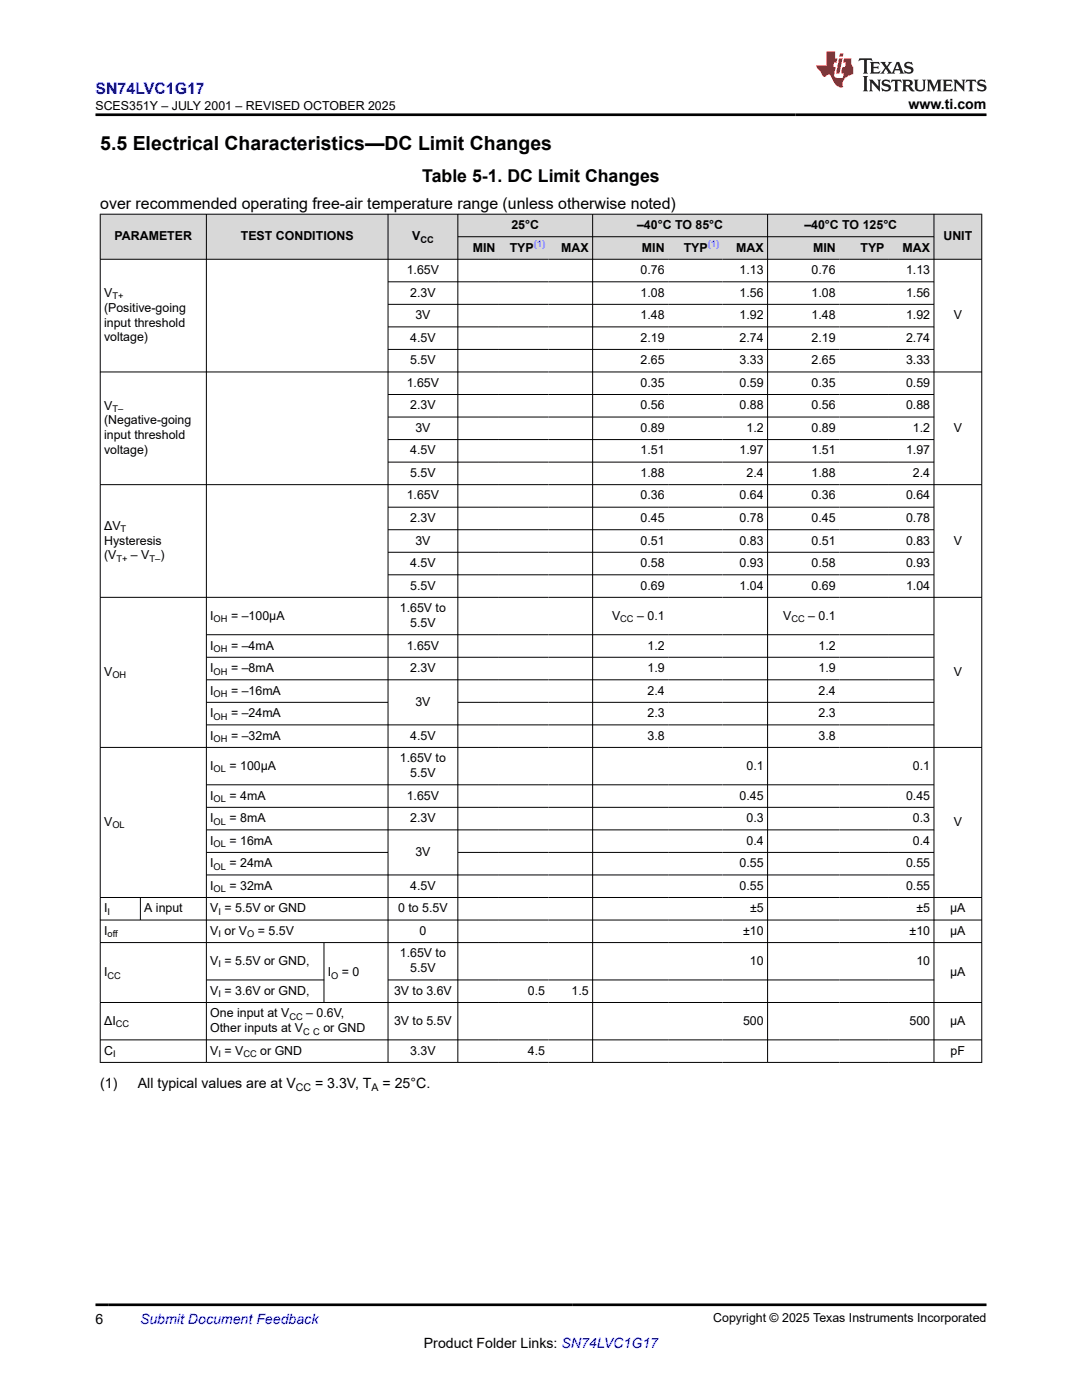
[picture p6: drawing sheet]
<svg xmlns="http://www.w3.org/2000/svg" width="216mm" height="279mm" viewBox="0 0 216 279" stroke-linecap="round" stroke-linejoin="round" font-family="sans-serif">
<g fill="#d8d8d8">
<path d="M20 42.7h175.9v4.5h-175.9z" fill-rule="evenodd"/>
<path d="M20.1 42.8h21v8.9h-21z" fill-rule="evenodd"/>
<path d="M41.2 42.8h36.2v8.9h-36.2z" fill-rule="evenodd"/>
<path d="M77.5 42.8h13.8v8.9h-13.8z" fill-rule="evenodd"/>
<path d="M91.4 42.8h26.8v4.4h-26.8z" fill-rule="evenodd"/>
<path d="M118.3 42.8h34.8v4.4h-34.8z" fill-rule="evenodd"/>
<path d="M153.2 42.8h33.1v4.4h-33.1z" fill-rule="evenodd"/>
<path d="M186.4 42.8h9.4v8.9h-9.4z" fill-rule="evenodd"/>
<path d="M91.4 47.3h8.2v4.4h-8.2z" fill-rule="evenodd"/>
<path d="M99.6 47.3h9.9v4.4h-9.9z" fill-rule="evenodd"/>
<path d="M109.5 47.3h8.7v4.4h-8.7z" fill-rule="evenodd"/>
<path d="M118.3 47.3h15v4.4h-15z" fill-rule="evenodd"/>
<path d="M133.3 47.3h10.9v4.4h-10.9z" fill-rule="evenodd"/>
<path d="M144.2 47.3h8.9v4.4h-8.9z" fill-rule="evenodd"/>
<path d="M153.2 47.3h14.3v4.4h-14.3z" fill-rule="evenodd"/>
<path d="M167.5 47.3h9.7v4.4h-9.7z" fill-rule="evenodd"/>
<path d="M177.2 47.3h9.1v4.4h-9.1z" fill-rule="evenodd"/>
</g>
<g fill="none" stroke="#000" stroke-width=".2">
<path d="M19.9 42.7h176.1M19.9 51.7h176.1M20 42.7v169.4M41.2 42.7v169.4M77.4 42.7v169.4M77.4 56.2h109M91.4 42.7v169.4M91.4 47.2h95M118.3 42.7v169.4M153.2 42.7v169.4M186.4 42.7v169.4M195.9 42.7v169.4"/>
<path d="M19.9 74.2h176.1M77.4 60.7h109M77.4 65.2h109M77.4 69.7h109M77.4 78.7h109M19.9 96.7h176.1M77.4 83.2h109M77.4 87.7h109M77.4 92.2h109M19.9 119.2h176.1M77.4 101.2h109M77.4 105.7h109"/>
<path d="M77.4 110.2h109M77.4 114.7h109M41.2 126.7h145.2M41.2 131.2h145.2M41.2 135.7h145.2M19.9 149.2h176.1M41.2 140.2h36.3M41.2 144.7h145.2M41.2 156.6h145.2M91.4 140.2h95M19.9 179.1h176.1M28 179.1v4.6"/>
<path d="M41.2 161.1h145.2M41.2 165.6h145.2M41.2 170.1h36.3M41.2 174.6h145.2M91.4 170.1h95M19.9 183.6h176.1M19.9 188.1h176.1M41.2 195.6h23.5M64.6 188.1v12M77.4 195.6h109M19.9 200.1h176.1M19.9 207.5h176.1"/>
<path d="M19.9 212h176.1"/>
</g>
<path d="M171.5 11.6l-.2 .6 .5-.2h.6v.1v2.2l-.2 .4h1l-.2-.4v-2.2v-.1h.5l.6 .2-.2-.6zM173.6 12.4l.2 .3v1.6l-.2 .4h1.9l.1-.6a1.08 1.08 0 0 1-1.3 .2v-.7h.6l.4 .2v-.7l-.4 .2h-.6v-.5l.2-.2a1 1 0 0 1 1 .3l-.1-.5zM175.7 12.4l.9 1.1-1 1.2h.9l-.2-.2 .5-.8 .4 .8-.2 .2h1.6l-.2-.2 .2-.5h.9l.1 .5-.1 .2h.9l-.2-.4-.8-1.9h-.5l-.9 2.1-.9-1.1 .9-1h-.8l.2 .2-.4 .6-.4-.6 .2-.2zM179 12.8l.4 1h-.7zM180.7 12.5a.65 .65 0 0 0-.2 .7 .65 .65 0 0 0 .6 .5l.6 .1 .1 .3a.79 .79 0 0 1-.7 .4 .79 .79 0 0 1-.7-.5l.1 .7 .2-.1a.93 .93 0 0 0 1.1 0 .93 .93 0 0 0 .4-.9 1.46 1.46 0 0 0-1.2-.6l-.1-.3a1.09 1.09 0 0 1 1.2 .2l-.2-.6-.1 .1-.5-.2zM172.2 15.2l.2 .4v2.2l-.2 .4h1l-.2-.4v-2.2l.2-.4zM173.4 15.9l.2 .4v1.5l-.2 .4h.8l-.3-.4 .1-1.3 1.6 1.8v-2l.2-.4h-.7l.1 .2 .1 1.1-1.2-1.3zM176.2 16a.65 .65 0 0 0-.2 .8 .65 .65 0 0 0 .6 .4l.6 .2 .1 .2a.79 .79 0 0 1-.7 .4 .79 .79 0 0 1-.7-.5l.1 .7 .2-.1a.93 .93 0 0 0 1.1 .1 .93 .93 0 0 0 .4-1 1.46 1.46 0 0 0-1.2-.5l-.1-.4a1.09 1.09 0 0 1 1.2 .2l-.1-.6-.2 .1-.5-.1zM177.9 15.9l-.1 .6a.63 .63 0 0 1 .8-.3v1.6l-.3 .4h1l-.2-.4v-1.6a.66 .66 0 0 1 .8 .3l-.1-.6zM180 15.9l.2 .4v1.5l-.2 .4h1l-.2-.2-.1-.7h.5l.1 .2a.79 .79 0 0 0 1.2 .6l-1-.9a.61 .61 0 0 0 .6-.6 .61 .61 0 0 0-.5-.7zM180.8 16.2h.1a.47 .47 0 0 1 .5 .1 .47 .47 0 0 1 .1 .5l-.1 .1-.7 .1zM182.3 15.9l.2 .2a2.27 2.27 0 0 0 .4 2 1.04 1.04 0 0 0 1.7-.7v-1.3l.2-.2h-.8l.2 .4v1.1a.6 .6 0 0 1-.6 .6 .6 .6 0 0 1-.6-.6v-1.1l.3-.4zM184.9 15.9l.2 .4v1.5l-.2 .4h.8l-.3-.4v-1.4l.9 1.9 .9-1.9v1.4l-.3 .4h1l-.2-.4v-1.5l.2-.4h-.8l-.7 1.5-.6-1.5zM188.1 15.9l.2 .4v1.5l-.2 .4h1.9l.1-.6a1.09 1.09 0 0 1-1.3 .2v-.7h.6l.4 .2v-.6l-.4 .2h-.6v-.6l.2-.1a1.01 1.01 0 0 1 1 .3l-.1-.6zM190.2 15.9l.3 .4v1.5l-.3 .4h.8l-.2-.4v-1.3l1.6 1.8v-2l.2-.4h-.7l.2 .2v1.1l-1.2-1.3zM192.8 15.9l-.1 .6a.63 .63 0 0 1 .8-.3v1.6l-.3 .4h1l-.2-.4v-1.6a.66 .66 0 0 1 .8 .3l-.1-.6zM195.2 16a.65 .65 0 0 0-.2 .8 .65 .65 0 0 0 .6 .4l.6 .2 .2 .2a.79 .79 0 0 1-.7 .4 .79 .79 0 0 1-.7-.5l.1 .7 .2-.1a.93 .93 0 0 0 1 .1 .93 .93 0 0 0 .5-1 1.46 1.46 0 0 0-1.3-.5v-.4a1.09 1.09 0 0 1 1.2 .2l-.2-.6-.2 .1-.5-.1z" fill="#231f20"/>
<path d="M164.9 10.3v2.7h-2l.1 .4 .8 1a.95 .95 0 0 0 1 .9 .59 .59 0 0 1 .5-.4 .59 .59 0 0 1 .5 .3l.4 .8a1.59 1.59 0 0 0 2.1 1.4 1.61 1.61 0 0 1 1-2.3l1-.3-.1-1.5a1.59 1.59 0 0 1-.3-1.7h-1.5l-.2 .9h.6l-.2 .9h-.5l-.2 .9v.3l.4 .1-.1 .9h-.7a.73 .73 0 0 1-1-.7l.3-1.5h-.5l.1-.9h.5l.2-.9h-.5v-1.3zM167.4 11.6l-.6 3.1h.7l.6-3.1zM167.6 10.7l-.1 .6h.7l.1-.6z" fill="#ed1c24"/>
<path d="M19.1 22.9h177.8M19.1 260.4h177.8" fill="none" stroke="#000" stroke-width=".53"/>
<text font-size="3.9" x="20" y="29.9">5.5 Electrical Characteristics—DC Limit Changes</text>
<text font-size="3.5" x="84.3" y="36.4">Table 5-1. DC Limit Changes</text>
<text font-size="3.2" fill="#00f" x="19.1" y="18.7">SN74LVC1G17</text>
<text font-size="3.2" x="20" y="41.7">over recommended operating free-air temperature range (unless otherwise noted)</text>
<g font-size="2.8">
<text x="181.3" y="21.8">www.ti.com</text>
<text x="20" y="217.2">(1)</text>
<text x="27.5" y="217.2">All typical values are at V</text>
<text x="62.9" y="217.2">= 3.3V, T</text>
<text x="76.3" y="217.2">= 25°C.</text>
<text x="19.1" y="264.2">6</text>
<text x="84.6" y="269">Product Folder Links: SN74LVC1G17</text>
</g>
<text font-size="2.8" fill="#00f" x="27.9" y="264.2">Submit Document Feedback</text>
<g font-size="2.5">
<text x="19" y="21.9">SCES351Y – JULY 2001 – REVISED OCTOBER 2025</text>
<text x="22.9" y="48">PARAMETER</text>
<text x="48.1" y="48">TEST CONDITIONS</text>
<text x="82.2" y="48">V</text>
<text x="102" y="45.7">25°C</text>
<text x="127.1" y="45.7">–40°C TO 85°C</text>
<text x="160.5" y="45.7">–40°C TO 125°C</text>
<text x="188.3" y="48">UNIT</text>
<text x="94.3" y="50.2">MIN</text>
<text x="101.7" y="50.2">TYP</text>
<text x="112" y="50.2">MAX</text>
<text x="128.1" y="50.2">MIN</text>
<text x="136.4" y="50.2">TYP</text>
<text x="146.9" y="50.2">MAX</text>
<text x="162.2" y="50.2">MIN</text>
<text x="171.7" y="50.2">TYP</text>
<text x="180.1" y="50.2">MAX</text>
<text x="20.8" y="59.3">V</text>
<text x="81.2" y="54.7">1.65V</text>
<text x="81.9" y="59.2">2.3V</text>
<text x="127.8" y="54.7">0.76</text>
<text x="127.8" y="59.2">1.08</text>
<text x="147.6" y="54.7">1.13</text>
<text x="147.6" y="59.2">1.56</text>
<text x="162" y="54.7">0.76</text>
<text x="162" y="59.2">1.08</text>
<text x="180.8" y="54.7">1.13</text>
<text x="180.8" y="59.2">1.56</text>
<text x="20.8" y="62.2">(Positive-going</text>
<text x="20.8" y="65.2">input threshold</text>
<text x="82.9" y="63.7">3V</text>
<text x="127.8" y="63.7">1.48</text>
<text x="147.6" y="63.7">1.92</text>
<text x="162" y="63.7">1.48</text>
<text x="180.8" y="63.7">1.92</text>
<text x="190.3" y="63.7">V</text>
<text x="20.8" y="68.1">voltage)</text>
<text x="81.9" y="68.2">4.5V</text>
<text x="127.8" y="68.2">2.19</text>
<text x="147.6" y="68.2">2.74</text>
<text x="162" y="68.2">2.19</text>
<text x="180.8" y="68.2">2.74</text>
<text x="81.2" y="77.2">1.65V</text>
<text x="81.9" y="72.7">5.5V</text>
<text x="127.8" y="72.7">2.65</text>
<text x="127.8" y="77.2">0.35</text>
<text x="147.6" y="72.7">3.33</text>
<text x="147.6" y="77.2">0.59</text>
<text x="162" y="72.7">2.65</text>
<text x="162" y="77.2">0.35</text>
<text x="180.8" y="72.7">3.33</text>
<text x="180.8" y="77.2">0.59</text>
<text x="20.8" y="81.7">V</text>
<text x="81.9" y="81.7">2.3V</text>
<text x="127.8" y="81.7">0.56</text>
<text x="147.6" y="81.7">0.88</text>
<text x="162" y="81.7">0.56</text>
<text x="180.8" y="81.7">0.88</text>
<text x="20.8" y="84.7">(Negative-going</text>
<text x="20.8" y="87.7">input threshold</text>
<text x="82.9" y="86.2">3V</text>
<text x="127.8" y="86.2">0.89</text>
<text x="149" y="86.2">1.2</text>
<text x="162" y="86.2">0.89</text>
<text x="182.2" y="86.2">1.2</text>
<text x="190.3" y="86.2">V</text>
<text x="20.8" y="90.6">voltage)</text>
<text x="81.9" y="90.7">4.5V</text>
<text x="81.9" y="95.2">5.5V</text>
<text x="127.8" y="90.7">1.51</text>
<text x="127.8" y="95.2">1.88</text>
<text x="147.6" y="90.7">1.97</text>
<text x="149" y="95.2">2.4</text>
<text x="162" y="90.7">1.51</text>
<text x="162" y="95.2">1.88</text>
<text x="180.8" y="90.7">1.97</text>
<text x="182.2" y="95.2">2.4</text>
<text x="81.2" y="99.7">1.65V</text>
<text x="127.8" y="99.7">0.36</text>
<text x="147.6" y="99.7">0.64</text>
<text x="162" y="99.7">0.36</text>
<text x="180.8" y="99.7">0.64</text>
<text x="20.8" y="105.7">ΔV</text>
<text x="81.9" y="104.2">2.3V</text>
<text x="127.8" y="104.2">0.45</text>
<text x="147.6" y="104.2">0.78</text>
<text x="162" y="104.2">0.45</text>
<text x="180.8" y="104.2">0.78</text>
<text x="20.8" y="108.7">Hysteresis</text>
<text x="20.8" y="111.6">(V</text>
<text x="26.1" y="111.6">– V</text>
<text x="32" y="111.6">)</text>
<text x="81.9" y="113.2">4.5V</text>
<text x="82.9" y="108.7">3V</text>
<text x="127.8" y="108.7">0.51</text>
<text x="127.8" y="113.2">0.58</text>
<text x="147.6" y="108.7">0.83</text>
<text x="147.6" y="113.2">0.93</text>
<text x="162" y="108.7">0.51</text>
<text x="162" y="113.2">0.58</text>
<text x="180.8" y="108.7">0.83</text>
<text x="180.8" y="113.2">0.93</text>
<text x="190.3" y="108.7">V</text>
<text x="81.9" y="117.7">5.5V</text>
<text x="127.8" y="117.7">0.69</text>
<text x="147.6" y="117.7">1.04</text>
<text x="162" y="117.7">0.69</text>
<text x="180.8" y="117.7">1.04</text>
<text x="41.9" y="123.7">I</text>
<text x="46.1" y="123.7">= –100μA</text>
<text x="79.8" y="122.2">1.65V to</text>
<text x="81.9" y="125.1">5.5V</text>
<text x="122.1" y="123.7">V</text>
<text x="127.1" y="123.7">– 0.1</text>
<text x="156.3" y="123.7">V</text>
<text x="161.3" y="123.7">– 0.1</text>
<text x="41.9" y="129.6">I</text>
<text x="46.1" y="129.6">= –4mA</text>
<text x="81.2" y="129.6">1.65V</text>
<text x="129.2" y="129.6">1.2</text>
<text x="163.3" y="129.6">1.2</text>
<text x="20.8" y="134.9">V</text>
<text x="41.9" y="134.1">I</text>
<text x="46.1" y="134.1">= –8mA</text>
<text x="81.9" y="134.1">2.3V</text>
<text x="129.2" y="134.1">1.9</text>
<text x="163.3" y="134.1">1.9</text>
<text x="190.3" y="134.9">V</text>
<text x="41.9" y="138.6">I</text>
<text x="41.9" y="143.1">I</text>
<text x="46.1" y="138.6">= –16mA</text>
<text x="46.1" y="143.1">= –24mA</text>
<text x="82.9" y="140.9">3V</text>
<text x="129.2" y="138.6">2.4</text>
<text x="129.2" y="143.1">2.3</text>
<text x="163.3" y="138.6">2.4</text>
<text x="163.3" y="143.1">2.3</text>
<text x="41.9" y="147.6">I</text>
<text x="46.1" y="147.6">= –32mA</text>
<text x="81.9" y="147.6">4.5V</text>
<text x="129.2" y="147.6">3.8</text>
<text x="163.3" y="147.6">3.8</text>
<text x="41.9" y="153.6">I</text>
<text x="45.8" y="153.6">= 100μA</text>
<text x="79.8" y="152.1">1.65V to</text>
<text x="81.9" y="155.1">5.5V</text>
<text x="149" y="153.6">0.1</text>
<text x="182.2" y="153.6">0.1</text>
<text x="41.9" y="159.6">I</text>
<text x="45.8" y="159.6">= 4mA</text>
<text x="81.2" y="159.6">1.65V</text>
<text x="147.6" y="159.6">0.45</text>
<text x="180.8" y="159.6">0.45</text>
<text x="20.8" y="164.9">V</text>
<text x="41.9" y="164.1">I</text>
<text x="45.8" y="164.1">= 8mA</text>
<text x="81.9" y="164.1">2.3V</text>
<text x="149" y="164.1">0.3</text>
<text x="182.2" y="164.1">0.3</text>
<text x="190.3" y="164.9">V</text>
<text x="41.9" y="168.6">I</text>
<text x="41.9" y="173.1">I</text>
<text x="45.8" y="168.6">= 16mA</text>
<text x="45.8" y="173.1">= 24mA</text>
<text x="82.9" y="170.8">3V</text>
<text x="147.6" y="173.1">0.55</text>
<text x="149" y="168.6">0.4</text>
<text x="180.8" y="173.1">0.55</text>
<text x="182.2" y="168.6">0.4</text>
<text x="41.9" y="177.6">I</text>
<text x="45.8" y="177.6">= 32mA</text>
<text x="81.9" y="177.6">4.5V</text>
<text x="147.6" y="177.6">0.55</text>
<text x="180.8" y="177.6">0.55</text>
<text x="20.8" y="182.1">I</text>
<text x="28.8" y="182.1">A input</text>
<text x="41.9" y="182.1">V = 5.5V or GND</text>
<text x="79.4" y="182.1">0 to 5.5V</text>
<text x="149.7" y="182.1">±5</text>
<text x="182.9" y="182.1">±5</text>
<text x="189.6" y="182.1">μA</text>
<text x="20.8" y="186.6">I</text>
<text x="41.9" y="186.6">V or V</text>
<text x="51.5" y="186.6">= 5.5V</text>
<text x="79.8" y="191.1">1.65V to</text>
<text x="83.7" y="186.6">0</text>
<text x="148.3" y="186.6">±10</text>
<text x="181.5" y="186.6">±10</text>
<text x="189.6" y="186.6">μA</text>
<text x="20.8" y="194.8">I</text>
<text x="41.9" y="192.6">V = 5.5V or GND,</text>
<text x="65.4" y="194.8">I</text>
<text x="68.2" y="194.8">= 0</text>
<text x="81.9" y="194">5.5V</text>
<text x="149.7" y="192.6">10</text>
<text x="182.9" y="192.6">10</text>
<text x="189.6" y="194.8">μA</text>
<text x="41.9" y="198.5">V = 3.6V or GND,</text>
<text x="41.9" y="203">One input at V</text>
<text x="61.1" y="203">– 0.6V,</text>
<text x="78.6" y="198.5">3V to 3.6V</text>
<text x="105.3" y="198.5">0.5</text>
<text x="114.1" y="198.5">1.5</text>
<text x="20.8" y="204.5">ΔI</text>
<text x="41.9" y="206">Other inputs at V</text>
<text x="64.5" y="206">or GND</text>
<text x="78.6" y="204.5">3V to 5.5V</text>
<text x="148.3" y="204.5">500</text>
<text x="181.5" y="204.5">500</text>
<text x="189.6" y="204.5">μA</text>
<text x="20.8" y="210.5">C</text>
<text x="41.9" y="210.5">V = V</text>
<text x="51.9" y="210.5">or GND</text>
<text x="81.9" y="210.5">3.3V</text>
<text x="105.3" y="210.5">4.5</text>
<text x="189.7" y="210.5">pF</text>
<text x="142.3" y="263.9">Copyright © 2025 Texas Instruments Incorporated</text>
</g>
<g font-size="2.1">
<text x="59" y="217.7">CC</text>
<text x="74.1" y="217.7">A</text>
</g>
<g font-size="1.9">
<text x="83.9" y="48.5">CC</text>
<text x="22.4" y="59.7">T+</text>
<text x="22.4" y="82.2">T–</text>
<text x="24.1" y="106.2">T</text>
<text x="23.2" y="112.1">T+</text>
<text x="29.8" y="112.1">T–</text>
<text x="42.6" y="124.1">OH</text>
<text x="123.8" y="124.1">CC</text>
<text x="157.9" y="124.1">CC</text>
<text x="42.6" y="130.1">OH</text>
<text x="22.4" y="135.4">OH</text>
<text x="42.6" y="134.6">OH</text>
<text x="42.6" y="139.1">OH</text>
<text x="42.6" y="143.6">OH</text>
<text x="42.6" y="148.1">OH</text>
<text x="42.6" y="154.1">OL</text>
<text x="42.6" y="160.1">OL</text>
<text x="22.4" y="165.3">OL</text>
<text x="42.6" y="164.6">OL</text>
<text x="42.6" y="169.1">OL</text>
<text x="42.6" y="173.6">OL</text>
<text x="42.6" y="178.1">OL</text>
<text x="21.5" y="182.6">I</text>
<text x="43.6" y="182.6">I</text>
<text x="21.5" y="187.1">off</text>
<text x="43.6" y="187.1">I</text>
<text x="49.3" y="187.1">O</text>
<text x="21.5" y="195.3">CC</text>
<text x="43.6" y="193">I</text>
<text x="66.1" y="195.3">O</text>
<text x="43.6" y="199">I</text>
<text x="57.7" y="203.5">CC</text>
<text x="23.1" y="205">CC</text>
<text x="60.5" y="206.5">C C</text>
<text x="22.6" y="211">I</text>
<text x="43.6" y="211">I</text>
<text x="48.6" y="211">CC</text>
</g>
<g font-size="1.9" fill="#00f">
<text x="106.5" y="49.4">(1)</text>
<text x="141.2" y="49.4">(1)</text>
</g>
</svg>
